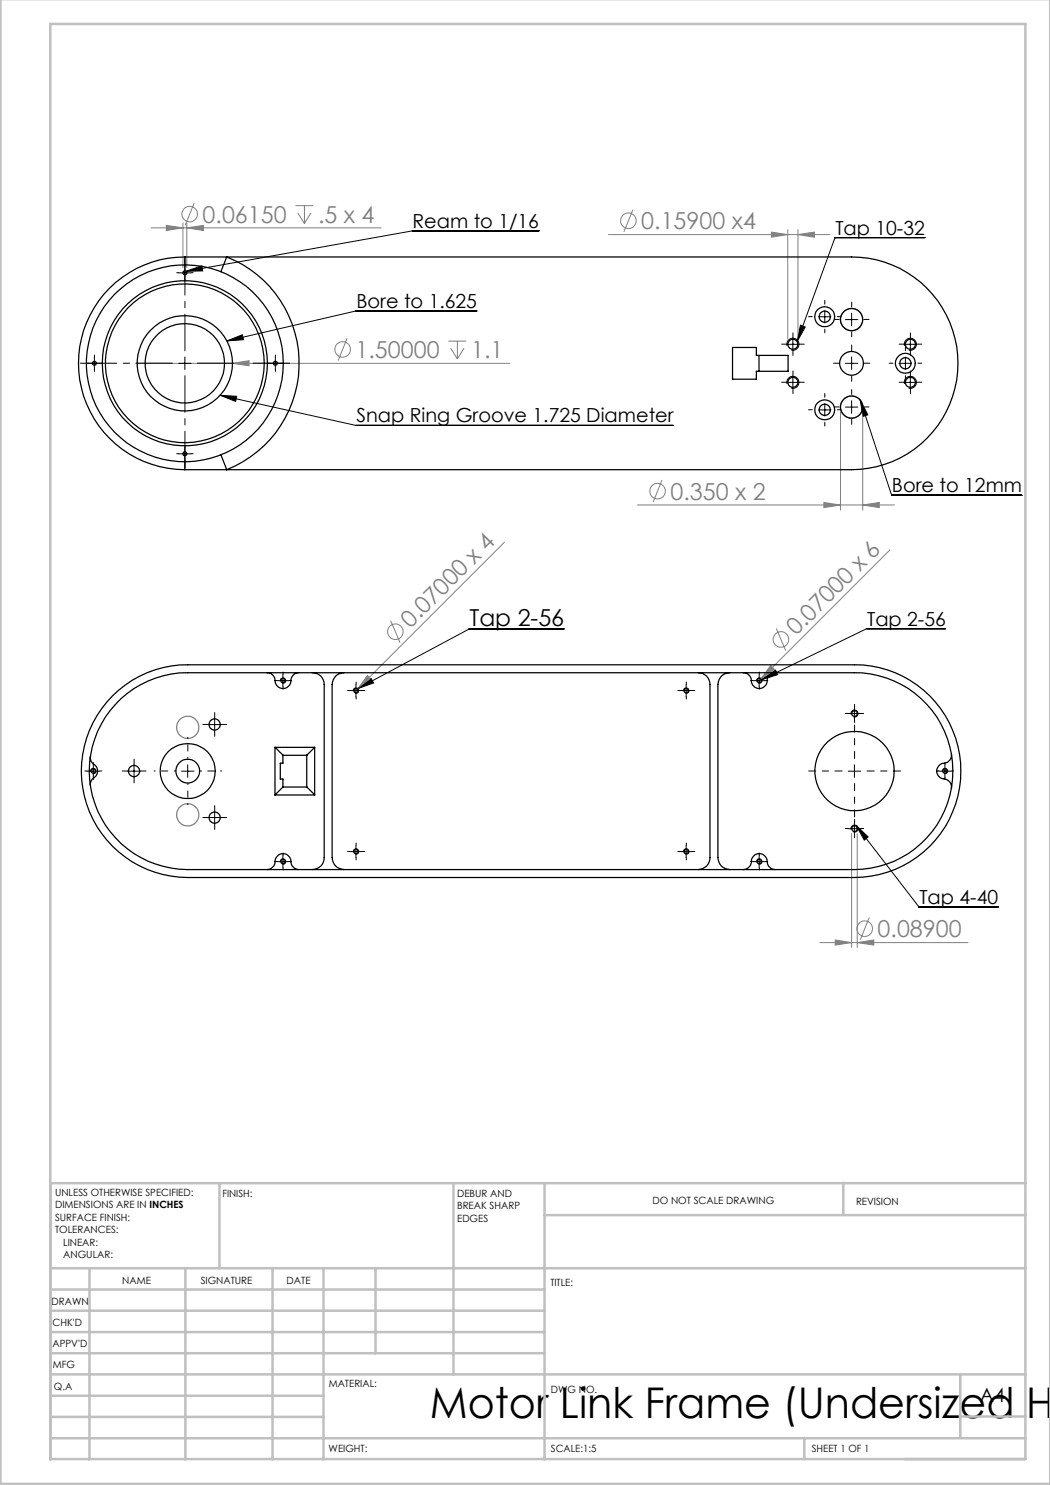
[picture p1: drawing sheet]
<svg xmlns="http://www.w3.org/2000/svg" width="210mm" height="297mm" viewBox="0 0 210 297" stroke-linecap="round" stroke-linejoin="round" font-family="sans-serif">
<g fill="none" stroke="#808080" stroke-width=".2">
<path d="M30.2 45.6h46M33.3 45.1l3.3 .5-3.3 .5zM36.6 44.6v8.9M37.4 45.6l3.3-.5v1zM37.4 44.6v8.9M38.8 40.6l-1.8 4.4M59.1 41.1h3.6M59.5 42.6l1.4 2.1M60.9 41.1v3.6M62.2 42.6l-1.3 2.1M121.7 46.9h44.2M126.6 41.9l-1.8 4.5"/>
<path d="M154.3 46.4l3.3 .5-3.3 .5zM157.6 45.9v21.9M159.6 46.9l3.3-.5v1zM159.6 45.9v21.9M27.4 72.7h74.6M46.5 72.7l3.3-.6v1.1zM69.4 67.7l-1.8 4.4M89.7 68.2h3.5M90.1 69.6l1.4 2.2M91.5 68.2v3.6M92.8 69.6l-1.3 2.2M132.4 96l-1.8 4.4"/>
<path d="M168.1 82.4v19.6M172.5 82.4v19.6M100.9 108.4l-29.4 29.4M127.5 101h51.4M164.8 100.5l3.3 .5-3.3 .5zM172.5 101l3.4-.5v1zM178 110l-25.8 25.8M71.5 137.8l-.6 .6M73.5 135.1l.7 .8-2.7 1.9zM78.1 124.1l1.9 4.4M152.2 135.8l-.7 .6M154.1 133.1l.8 .7-2.7 2z"/>
<path d="M155.3 125.7l1.8 4.4M170.3 166.7v22.8M171.4 166.7v22.8M164 188.5h29.6M167 188l3.3 .5-3.3 .5zM171.4 188.5l3.4-.5v1zM173.8 183.5l-1.8 4.5"/>
<circle cx="37.9" cy="42.8" r="1.55"/>
<circle cx="125.7" cy="44.2" r="1.55"/>
<circle cx="68.5" cy="69.9" r="1.56"/>
<circle cx="131.5" cy="98.2" r="1.56"/>
<circle cx="79.1" cy="126.3" r="1.57"/>
<circle cx="156.2" cy="127.9" r="1.56"/>
<circle cx="173" cy="185.7" r="1.55"/>
</g>
<g fill="none" stroke="#808080" stroke-width=".25">
<circle cx="170.3" cy="63.9" r="2.22"/>
<circle cx="170.3" cy="81.4" r="2.22"/>
<circle cx="37.5" cy="145.5" r="2.22"/>
<circle cx="37.5" cy="163" r="2.22"/>
</g>
<g fill="none" stroke="#000" stroke-width=".2">
<path d="M35.7 54.6h2.5M37 53.3v2.5M37.2 54.3l3.2-1.1 .1 1zM107.8 46.2h-25.3l-45.3 8.1M185 47.5h-18l-7.6 20.8M17.6 72.7h2.5M18.9 71.4v2.5M35.7 72.7h2.5M37 71.4v2.5M44 79.1l27.2 6h63.5M44 79.1l3.3 .2-.2 1zM45.4 68.2l3.1-1.2 .2 .9z"/>
<path d="M53.8 72.7h2.5M55.1 71.4v2.5M95.4 62.2h-24.2l-25.8 6M157.3 76.5h2.5M157.3 68.9h2.5M157.4 76.8a1.2 1.2 0 0 1 1.1-1.5 1.2 1.2 0 0 1 1.3 1.3 1.2 1.2 0 0 1-1.5 1M157.4 69.2a1.2 1.2 0 0 1 1.1-1.5 1.2 1.2 0 0 1 1.3 1.3 1.2 1.2 0 0 1-1.5 1M158.6 67.6v2.5M158.6 75.2v2.5M160.1 65l.9 .4-1.6 2.9zM163.7 63.4h2.5M165 62.1v2.5"/>
<path d="M169.1 72.7h2.5M169.1 63.9h2.5M170.3 62.6v2.6M170.3 71.4v2.5M179.8 72.7h2.5M180.8 76.5h2.5M180.8 68.9h2.5M180.9 69.2a1.2 1.2 0 0 1 1.1-1.5 1.2 1.2 0 0 1 1.3 1.3 1.2 1.2 0 0 1-1.5 1M180.9 76.8a1.2 1.2 0 0 1 1.1-1.5 1.2 1.2 0 0 1 1.3 1.3 1.2 1.2 0 0 1-1.5 1M181.1 71.4v2.5M182.1 67.6v2.5M182.1 75.2v2.5"/>
<path d="M35.7 90.8h2.5M37 89.5v2.5M163.7 82h2.5M165 80.7v2.5M169.1 81.4h2.5M170.3 80.1v2.6M172 80l6.3 19.1h26.1M172 80l1.6 3-1 .3zM55.4 136.1h2.5M56.1 136.3a.55 .55 0 0 1 .4-.7 .55 .55 0 0 1 .6 .6 .55 .55 0 0 1-.7 .5M56.6 134.9v2.5M70 138.1h2.5"/>
<path d="M70.7 138.3a.55 .55 0 0 1 .4-.7 .55 .55 0 0 1 .6 .6 .55 .55 0 0 1-.7 .4M71.2 136.9v2.5M71.5 137.7l2.7-2 .5 .9zM112.8 125.8h-19l-22.3 11.9M136 138.1h2.5M136.7 138.3a.55 .55 0 0 1 .5-.7 .55 .55 0 0 1 .6 .6 .55 .55 0 0 1-.7 .4M137.2 136.9v2.5M150.6 136.1h2.5M151.3 136.3a.55 .55 0 0 1 .5-.7 .55 .55 0 0 1 .6 .6 .55 .55 0 0 1-.7 .5M151.8 134.9v2.5M152.4 135.9l2.7-1.9 .4 .9zM189.1 125.7h-15.7l-21 10.2"/>
<path d="M17.4 154.2h2.5M18.1 154.4a.55 .55 0 0 1 .5-.7 .55 .55 0 0 1 .6 .6 .55 .55 0 0 1-.7 .5M18.7 153v2.5M25.5 154.2h2.5M26.8 153v2.5M36.3 154.2h2.5M37.5 153v2.5M41.7 144.9h2.5M42.9 143.6v2.6M169.7 154.2h2.5M169.7 142.7h2.5M170.2 142.9a.71 .71 0 0 1 .6-.9 .71 .71 0 0 1 .8 .8 .71 .71 0 0 1-.9 .6"/>
<path d="M170.9 141.5v2.5M170.9 153v2.5M187.7 154.2h2.6M188.5 154.4a.55 .55 0 0 1 .4-.7 .55 .55 0 0 1 .6 .6 .55 .55 0 0 1-.7 .5M189 153v2.5M41.7 163.5h2.5M42.9 162.3v2.5M55.4 172.3h2.5M56.1 172.5a.55 .55 0 0 1 .4-.7 .55 .55 0 0 1 .6 .6 .55 .55 0 0 1-.7 .5M56.6 171.1v2.5M70 170.3h2.5M70.7 170.5a.55 .55 0 0 1 .4-.7 .55 .55 0 0 1 .6 .6 .55 .55 0 0 1-.7 .4"/>
<path d="M71.2 169v2.6M136 170.3h2.5M136.7 170.5a.55 .55 0 0 1 .5-.7 .55 .55 0 0 1 .6 .6 .55 .55 0 0 1-.7 .4M137.2 169v2.6M150.6 172.3h2.5M151.3 172.5a.55 .55 0 0 1 .5-.7 .55 .55 0 0 1 .6 .6 .55 .55 0 0 1-.7 .5M151.8 171.1v2.5M169.7 165.7h2.5M170.2 165.9a.71 .71 0 0 1 .6-.9 .71 .71 0 0 1 .8 .8 .71 .71 0 0 1-.9 .6M170.9 164.5v2.5M171.2 165.1l12.6 16.3h15.8M171.2 165.1l2.4 2.3-.7 .6z"/>
</g>
<g fill="none" stroke="#c0c0c0" stroke-width=".5">
<path d="M.1 -.1v296.9h209.9v-296.9M10.1 4.8h195v287h-195zM43.9 236.6v17M90.7 236.6v38.3M108.9 236.6v55.3M168.7 236.6v6.3M205.1 236.6h-195v55.3M10.1 253.6h195M10.1 257.9h98.8M17.9 253.6v38.3M37.1 253.6v38.3M54.5 253.6v38.3"/>
<path d="M64.7 253.6v38.3M75.1 253.6v17M108.9 243h96.2M10.1 270.6h98.8M10.1 266.4h98.8M10.1 262.1h98.8M10.1 279.1h54.6M10.1 274.9h195M192.1 274.8v12.7M10.1 287.7h195M10.1 283.4h54.6M160.9 287.5v4.3"/>
<path d="M192.1 283.3h13"/>
</g>
<path d="M35.1 154.2h-4.3M37.6 151.7v-4.3M37.6 156.7v4.2M40.1 154.2h4.2" fill="none" stroke="#000" stroke-width=".2" stroke-dasharray="15.2 1.3 1.3 1.3" stroke-dashoffset="15"/>
<path d="M168.4 154.2h-6.7M170.9 151.7v-6.7M170.9 156.7v6.7M173.4 154.2h6.7" fill="none" stroke="#000" stroke-width=".2" stroke-dasharray="15.2 1.3 1.3 1.3" stroke-dashoffset="13.8"/>
<g fill="none" stroke="#000" stroke-width=".2" stroke-dasharray="15.2 1.3 1.3 1.3">
<path d="M35.7 54.5h-.4M37 53.3v-.4M37 55.8v.4M38.2 54.5h.4M17.6 72.6h-.4M18.9 71.4v-.4M18.9 73.9v.4M20.1 72.6h.4M53.8 72.6h-.4M55.1 71.4v-.4M55.1 73.9v.4M56.3 72.6h.4"/>
<path d="M157.3 76.5h-1M157.3 68.8h-1M158.6 75.2v-1M158.6 77.7v1M158.6 67.6v-1M158.6 70.1v1M159.8 76.5h1M159.8 68.8h1M162.5 63.3h-.8M165 79.5v-.8M165 60.8v-.7M165 65.8v.8"/>
<path d="M167.5 63.3h.7M167.8 72.6h-1.1M167.8 63.9h-.9M170.3 70.1v-1.1M170.3 75.1v1.2M170.3 78.9v-1M170.3 61.4v-1M170.3 66.4v1M172.8 72.6h1.2M172.8 63.9h1M178.6 72.6h-.8M180.8 76.5h-1"/>
<path d="M180.8 68.8h-1M181.1 70.1v-.7M181.1 75.1v.8M182.1 75.2v-1M182.1 77.7v1M182.1 67.6v-1M182.1 70.1v1M183.3 76.5h1M183.3 68.8h1M183.6 72.6h.7M35.7 90.7h-.4M37 89.5v-.4"/>
<path d="M37 92v.4M38.2 90.7h.4M162.5 82h-.8M165 84.5v.7M167.5 82h.7M167.8 81.4h-.9M170.3 83.9v1M172.8 81.4h1M55.4 136.1h-.5M56.6 134.9v-.5M56.6 137.4v.4M57.9 136.1h.4"/>
<path d="M70 138.1h-.5M71.2 136.9v-.5M71.2 139.4v.4M72.5 138.1h.4M136 138.1h-.4M137.3 136.9v-.5M137.3 139.4v.4M138.5 138.1h.5M150.6 136.1h-.4M151.9 134.9v-.5M151.9 137.4v.4M153.1 136.1h.5"/>
<path d="M17.4 154.2h-.4M18.7 152.9v-.4M18.7 155.4v.5M19.9 154.2h.5M25.6 154.2h-1.2M26.8 152.9v-1.1M26.8 155.4v1.2M28.1 154.2h1.1M41.7 144.9h-1.1M42.9 143.6v-1.1M42.9 146.1v1.2M44.2 144.9h1.1"/>
<path d="M169.7 142.7h-.6M170.9 141.4v-.5M170.9 143.9v.6M172.2 142.7h.5M187.8 154.2h-.5M189 152.9v-.4M189 155.4v.5M190.3 154.2h.4M41.7 163.5h-1.1M42.9 162.3v-1.2M42.9 164.8v1.1M44.2 163.5h1.1"/>
<path d="M55.4 172.3h-.5M56.6 171v-.4M56.6 173.5v.5M57.9 172.3h.4M70 170.3h-.5M71.2 169v-.4M71.2 171.5v.5M72.5 170.3h.4M136 170.3h-.4M137.3 169v-.4M137.3 171.5v.5M138.5 170.3h.5"/>
<path d="M150.6 172.3h-.4M151.9 171v-.4M151.9 173.5v.5M153.1 172.3h.5M169.7 165.7h-.6M170.9 164.5v-.6M170.9 167v.5M172.2 165.7h.5"/>
</g>
<path d="M34.5 72.6h-18.4M37 70.1v-18.4M37 75.1v18.5M39.5 72.6h18.4" fill="none" stroke="#000" stroke-width=".2" stroke-dasharray="15.2 1.3 1.3 1.3" stroke-dashoffset="7.9"/>
<g fill="#808080">
<path d="M73.5 135.1l.7 .8-2.7 1.9z"/>
<path d="M154.1 133.1l.8 .7-2.7 2z"/>
<path d="M46.5 72.7l3.3-.6v1.1z"/>
<path d="M164.8 100.5l3.3 .5-3.3 .5zM172.5 101l3.4-.5v1zM154.3 46.4l3.3 .5-3.3 .5zM159.6 46.9l3.3-.5v1zM33.3 45.1l3.3 .5-3.3 .5zM37.4 45.6l3.3-.5v1zM167 188l3.3 .5-3.3 .5zM171.4 188.5l3.4-.5v1z"/>
</g>
<g fill="#000">
<path d="M71.5 137.7l2.7-2 .5 .9z"/>
<path d="M172 80l1.6 3-1 .3zM160.1 65l.9 .4-1.6 2.9zM37.2 54.3l3.2-1.1 .1 1zM45.4 68.2l3.1-1.2 .2 .9zM44 79.1l3.3 .2-.2 1zM152.4 135.9l2.7-1.9 .4 .9zM171.2 165.1l2.4 2.3-.7 .6z"/>
</g>
<g fill="none" stroke="#000" stroke-width=".25">
<path d="M37 51.4v1.6M37 51.4a21.3 21.3 0 0 0-21.3 21.3 21.3 21.3 0 0 0 21.3 21.2M37 51.4h133.3a21.3 21.3 0 0 1 21.3 21.3 21.3 21.3 0 0 1-21.3 21.2h-133.3M44.2 54.3l1.1-2.9a22.9 22.9 0 0 1 14.5 21.3 22.9 22.9 0 0 1-14.5 21.2l-1.1-2.9M146.5 69.5h4.8v1.6h6.3v3.2h-6.3v1.5h-4.8zM151.8 71.1v3.2M37 92.4v1.5M22.5 139.2a21.1 21.1 0 0 1 15-6.2h133.4a21.3 21.3 0 0 1 21.3 21.2 21.3 21.3 0 0 1-21.3 21.3h-133.4a21.3 21.3 0 0 1-19.6-13.1 21.3 21.3 0 0 1 4.6-23.2zM24.2 139.7a19.8 19.8 0 0 1 13.3-5.2h133.4a19.7 19.7 0 0 1 19.7 19.7 19.7 19.7 0 0 1-19.7 19.7h-133.4a19.7 19.7 0 0 1-18.3-12.5 19.7 19.7 0 0 1 5-21.7zM53.4 134.5a1.65 1.65 0 0 1 1.6 1.9 1.62 1.62 0 0 0 1.9 1.3 1.62 1.62 0 0 0 1.3-1.9l.3-.5 .4-.5 .9-.3M62.5 134.5a2.29 2.29 0 0 1 2.3 2.4v34.6a2.35 2.35 0 0 1-2.3 2.4M68.8 134.5a2.35 2.35 0 0 0-2.4 2.4v34.6a2.41 2.41 0 0 0 2.4 2.4"/>
<path d="M139.6 134.5a2.29 2.29 0 0 1 2.4 2.4v34.6a2.35 2.35 0 0 1-2.4 2.4M146 134.5a2.35 2.35 0 0 0-2.4 2.4v34.6a2.41 2.41 0 0 0 2.4 2.4M148.7 134.5a1.65 1.65 0 0 1 1.6 1.9 1.62 1.62 0 0 0 1.9 1.3 1.62 1.62 0 0 0 1.3-1.9l.2-.5 .4-.5 .9-.3M18.1 151.3a2.08 2.08 0 0 0 1.1 2 1.75 1.75 0 0 1-.7 2.6l-.4 .8v.4M55 149.5l1.6 1.6M55 159h7.9M55 149.5h7.9M55 149.5v9.5M56.6 151.1v1.5h-.5v3.2h.5v1.6M56.6 157.4l-1.6 1.6M56.6 157.4h4.7M56.6 151.1h4.7"/>
<path d="M61.3 157.4l1.6 1.6M61.3 151.1v6.3M62.9 149.5l-1.6 1.6M62.9 149.5v9.5M190.3 150.8a1.68 1.68 0 0 1-1.8 1.9 1.62 1.62 0 0 0-1.1 1.9 1.62 1.62 0 0 0 1.8 1.3l.5 .3a1.57 1.57 0 0 1 .6 1.5M53.4 173.9a1.71 1.71 0 0 0 1.6-1.9 1.62 1.62 0 0 1 1.9-1.3 1.62 1.62 0 0 1 1.3 1.9l.3 .6 .4 .4 .9 .3M148.7 173.9a1.71 1.71 0 0 0 1.6-1.9 1.62 1.62 0 0 1 1.9-1.3 1.62 1.62 0 0 1 1.3 1.9l.2 .6 .4 .4 .9 .3"/>
<circle cx="37" cy="54.6" r=".4"/>
<circle cx="18.9" cy="72.7" r=".4"/>
<circle cx="37" cy="72.6" r="7.9"/>
<circle cx="37" cy="72.7" r="9.5"/>
<circle cx="37" cy="72.7" r="19.7"/>
<circle cx="37" cy="72.7" r="15.9"/>
<circle cx="37" cy="72.7" r="16.5"/>
<circle cx="55.1" cy="72.7" r=".4"/>
<circle cx="158.6" cy="76.5" r="1.02"/>
<circle cx="158.6" cy="68.8" r="1.02"/>
<circle cx="164.9" cy="63.4" r="2"/>
<circle cx="164.9" cy="63.3" r="1.11"/>
<circle cx="170.3" cy="72.7" r="2.38"/>
<circle cx="170.3" cy="63.9" r="2.22"/>
<circle cx="181.1" cy="72.7" r="2"/>
<circle cx="181.1" cy="72.7" r="1.12"/>
<circle cx="182.1" cy="68.8" r="1.02"/>
<circle cx="182.1" cy="76.5" r="1.02"/>
<circle cx="37" cy="90.8" r=".4"/>
<circle cx="164.9" cy="82" r="2"/>
<circle cx="164.9" cy="82" r="1.11"/>
<circle cx="170.3" cy="81.4" r="2.22"/>
<circle cx="56.6" cy="136.1" r=".44"/>
<circle cx="71.2" cy="138.1" r=".44"/>
<circle cx="137.2" cy="138.1" r=".44"/>
<circle cx="151.9" cy="136.1" r=".44"/>
<circle cx="18.7" cy="154.2" r=".43"/>
<circle cx="26.8" cy="154.2" r="1.12"/>
<circle cx="37.5" cy="154.2" r="2.39"/>
<circle cx="37.5" cy="154.2" r="5.5"/>
<circle cx="42.9" cy="144.9" r="1.12"/>
<circle cx="170.9" cy="142.7" r=".56"/>
<circle cx="170.9" cy="154.2" r="7.9"/>
<circle cx="189" cy="154.2" r=".44"/>
<circle cx="42.9" cy="163.5" r="1.12"/>
<circle cx="56.6" cy="172.3" r=".44"/>
<circle cx="71.2" cy="170.3" r=".45"/>
<circle cx="137.2" cy="170.3" r=".45"/>
<circle cx="151.9" cy="172.3" r=".44"/>
<circle cx="170.9" cy="165.7" r=".56"/>
</g>
<text font-size="8.5" x="86" y="283.5">Motor Link Frame (Undersized Ho</text>
<g font-size="4.7" fill="#808080">
<text x="40.5" y="44.5">0.06150</text>
<text x="63.6" y="44.5">.5 x 4</text>
<text x="128.3" y="45.8">0.15900 x4</text>
<text x="71.1" y="71.6">1.50000</text>
<text x="94.2" y="71.6">1.1</text>
<text x="134.1" y="99.9">0.350 x 2</text>
<text x="82.1" y="125.7" transform="rotate(-45 82.1 125.7)">0.07000 x 4</text>
<text x="159.2" y="127.3" transform="rotate(-45 159.2 127.3)">0.07000 x 6</text>
<text x="175.5" y="187.4">0.08900</text>
</g>
<text font-size="4.7" x="93.9" y="125.1">Tap 2-56</text>
<g font-size="3.9">
<text x="82.5" y="45.6">Ream to 1/16</text>
<text x="167.1" y="46.9">Tap 10-32</text>
<text x="71.3" y="61.6">Bore to 1.625</text>
<text x="71.3" y="84.5">Snap Ring Groove 1.725 Diameter</text>
<text x="178.4" y="98.5">Bore to 12mm</text>
<text x="173.4" y="125.1">Tap 2-56</text>
<text x="183.9" y="180.8">Tap 4-40</text>
<text x="196" y="280.4">A4</text>
</g>
<g font-size="2">
<text x="11" y="239.1">UNLESS OTHERWISE SPECIFIED:</text>
<text x="44.5" y="239.5">FINISH:</text>
<text x="91.4" y="239.4">DEBUR AND</text>
<text x="11" y="241.6">DIMENSIONS ARE IN INCHES</text>
<text x="11" y="244.1">SURFACE FINISH:</text>
<text x="91.4" y="241.9">BREAK SHARP</text>
<text x="91.4" y="244.4">EDGES</text>
<text x="130.5" y="240.8">DO NOT SCALE DRAWING</text>
<text x="171.2" y="241">REVISION</text>
<text x="11" y="246.6">TOLERANCES:</text>
<text x="12.6" y="249.1">LINEAR:</text>
<text x="12.6" y="251.6">ANGULAR:</text>
<text x="24.4" y="256.9">NAME</text>
<text x="40.1" y="256.8">SIGNATURE</text>
<text x="57.3" y="256.8">DATE</text>
<text x="110.1" y="257.1">TITLE:</text>
<text x="10.3" y="260.9">DRAWN</text>
<text x="10.5" y="269.3">APPV'D</text>
<text x="10.5" y="265.2">CHK'D</text>
<text x="10.6" y="273.6">MFG</text>
<text x="10.8" y="278">Q.A</text>
<text x="65.8" y="277.4">MATERIAL:</text>
<text x="110.2" y="278.5">DWG NO.</text>
<text x="65.7" y="290.4">WEIGHT:</text>
<text x="110.2" y="290.5">SCALE:1:5</text>
<text x="162.4" y="290.4">SHEET 1 OF 1</text>
</g>
</svg>
